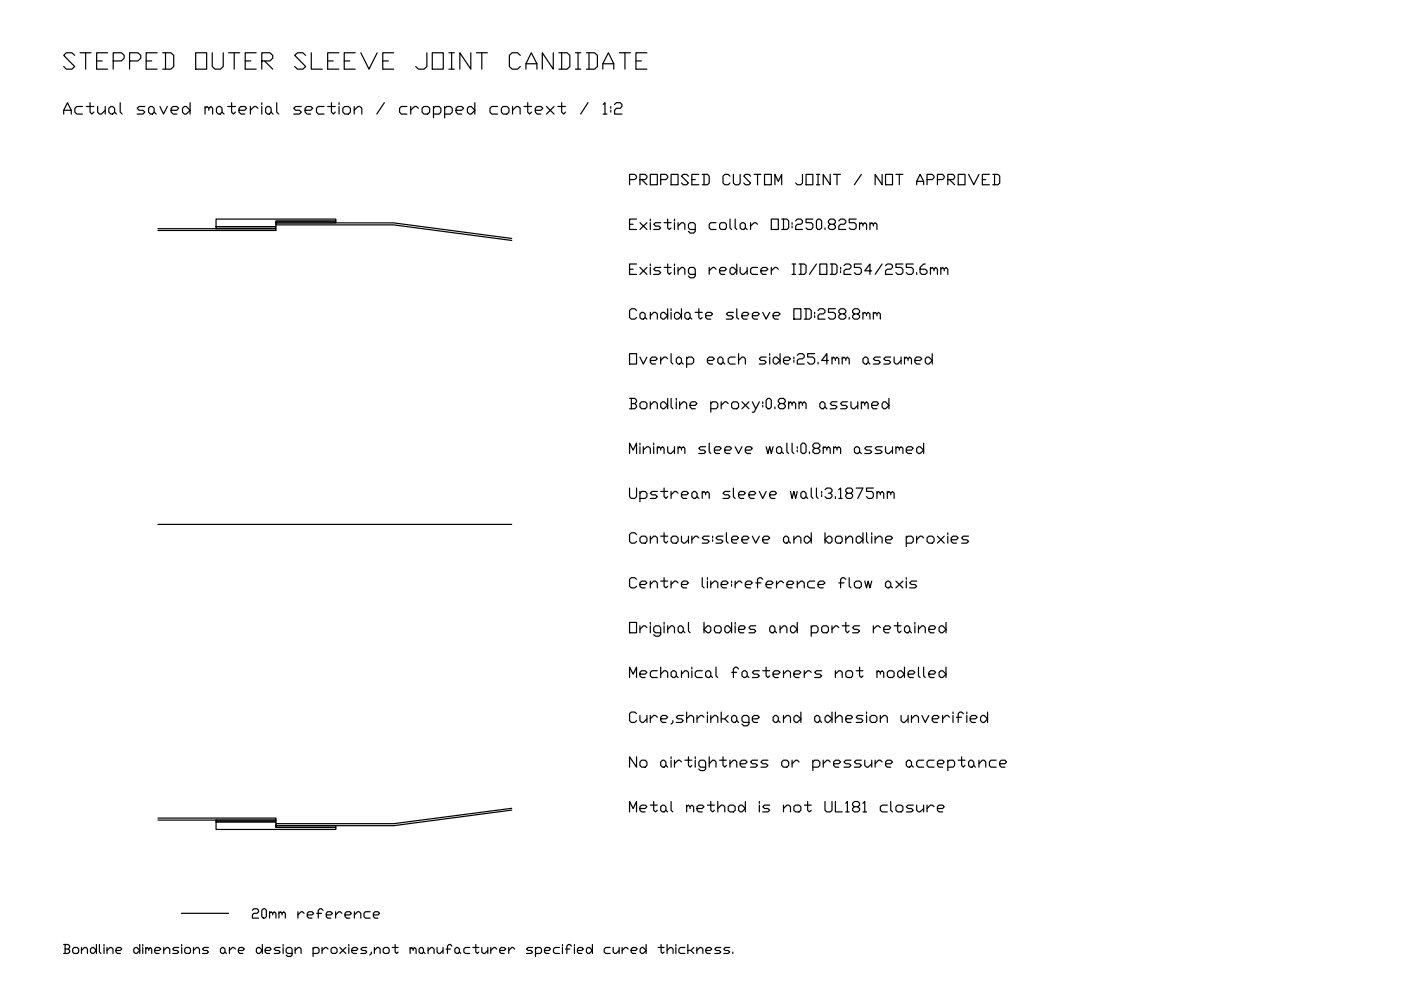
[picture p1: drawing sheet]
<svg xmlns="http://www.w3.org/2000/svg" width="297mm" height="210mm" viewBox="0 0 297 210" stroke-linecap="round" stroke-linejoin="round" font-family="sans-serif">
<!-- layer: BSA_EXISTING_MATERIAL -->
<path d="M33.5 48.5h25v.4h-25M108.5 50.6l-25-3.3h-25v.4h25l25 3.3M33.5 173.5h25v.4h-25M108.5 171.4l-25 3.2h-25v.5h25l25-3.3" fill="none" stroke="#000" stroke-width=".25"/>
<!-- layer: BSA_SLEEVE -->
<path d="M45.8 46.5h25.4v.4h-12.7v1.2h-12.7zM45.8 174.3h12.7v1.1h12.7v.5h-25.4z" fill="none" stroke="#000" stroke-width=".25"/>
<!-- layer: BSA_BONDLINE -->
<path d="M45.8 48.1h12.7v.4h-12.7zM58.5 46.9h12.7v.4h-12.7zM45.8 173.9h12.7v.4h-12.7zM58.5 175.1h12.7v.3h-12.7z" fill="none" stroke="#000" stroke-width=".25"/>
<!-- layer: BSA_AXIS -->
<path d="M33.5 111.2h75" fill="none" stroke="#000" stroke-width=".25"/>
<!-- layer: BSA_JOINT_NOTES -->
<g fill="none" stroke="#000" stroke-width=".25">
<path d="M13.5 24.2v-.8l.8-1.6 .8 1.6v.8M13.5 23.4h1.6M17.5 22.6h-1.2l-.4 .4v.8l.4 .4h1.2M18.3 22.6h1.6M19.1 21.8v2l.4 .4 .4-.4M20.7 22.6v1.2l.4 .4h.4l.8-.8M22.3 22.6v1.6M23.1 23l.4-.4h.4l.4 .4v.8l-.4 .4h-.4l-.4-.4zM24.3 23.8l.4 .4M25.5 21.8v2l.4 .4M30.7 22.6h-1.2l-.4 .4 .4 .4h.8l.4 .4-.4 .4h-1.2M31.9 22.6h.4l.4 .4v.8l-.4 .4h-.4l-.4-.4v-.8z"/>
<path d="M32.7 23.8l.4 .4M33.9 22.6l.8 1.6 .8-1.6M36.3 23.4h1.2l.4-.4-.4-.4h-.8l-.4 .4v.8l.4 .4h.8M39.1 22.6h.4l.8 .8-.8 .8h-.4l-.4-.4v-.8zM40.3 21.8v2.4M43.5 23l.4-.4 .4 .4v.4M43.5 22.6v1.6M44.3 23l.4-.4 .4 .4v1.2M46.3 22.6h.4l.4 .4v.8l-.4 .4h-.4l-.4-.4v-.8zM47.1 23.8l.4 .4M48.3 22.6h1.6M49.1 21.8v2l.4 .4 .4-.4"/>
<path d="M50.7 23.4h1.2l.4-.4-.4-.4h-.8l-.4 .4v.8l.4 .4h.8M53.1 22.6v1.6M54.7 23l-.4-.4h-.4l-.8 .8M55.5 21.8v.4M55.5 22.6v1.6M56.7 22.6h.4l.4 .4v.8l-.4 .4h-.4l-.4-.4v-.8zM57.5 23.8l.4 .4M58.7 21.8v2l.4 .4M63.9 22.6h-1.2l-.4 .4 .4 .4h.8l.4 .4-.4 .4h-1.2M64.7 23.4h1.2l.4-.4-.4-.4h-.8l-.4 .4v.8l.4 .4h.8M68.7 22.6h-1.2l-.4 .4v.8l.4 .4h1.2M69.5 22.6h1.6"/>
<path d="M70.3 21.8v2l.4 .4 .4-.4M71.9 21.8v.4M71.9 22.6v1.6M72.7 23l.4-.4h.8l.4 .4v.8l-.4 .4h-.8l-.4-.4zM75.1 23.4l.8-.8h.4l.4 .4v1.2M75.1 22.6v1.6M81.5 21.8l-1.6 2.4M86.3 22.6h-1.2l-.4 .4v.8l.4 .4h1.2M87.1 22.6v1.6M88.7 23l-.4-.4h-.4l-.8 .8M89.9 22.6h.8l.4 .4v.8l-.4 .4h-.8l-.4-.4v-.8zM91.9 23l.4-.4h.8l.4 .4v.8l-.4 .4h-1.2"/>
<path d="M91.9 22.6v2.4M94.3 23l.4-.4h.8l.4 .4v.8l-.4 .4h-1.2M94.3 22.6v2.4M96.7 23.4h1.2l.4-.4-.4-.4h-.8l-.4 .4v.8l.4 .4h.8M99.5 22.6h.4l.8 .8-.8 .8h-.4l-.4-.4v-.8zM100.7 21.8v2.4M105.5 22.6h-1.2l-.4 .4v.8l.4 .4h1.2M106.3 23l.4-.4h.8l.4 .4v.8l-.4 .4h-.8l-.4-.4zM108.7 23.4l.8-.8h.4l.4 .4v1.2M108.7 22.6v1.6M111.1 22.6h1.6M111.9 21.8v2l.4 .4 .4-.4"/>
<path d="M113.5 23.4h1.2l.4-.4-.4-.4h-.8l-.4 .4v.8l.4 .4h.8M115.9 22.6l1.6 1.6M117.5 22.6l-1.6 1.6M118.3 22.6h1.6M119.1 21.8v2l.4 .4 .4-.4M124.7 21.8l-1.6 2.4M127.9 22.2l.4-.4v2.4M127.9 24.2h.8M129.5 22.6v.4M129.5 23.4v.4M130.3 22.2l.4-.4h.8l.4 .4v.4l-.4 .4h-.8l-.4 .4v.8h1.6M133.5 47.6h.7"/>
<path d="M133.5 57.1h.7M135 46.5h-1.5v2.2h1.5M135 56h-1.5v2.2h1.5M135.7 47.2l1.5 1.5M135.7 56.7l1.5 1.5M137.2 47.2l-1.5 1.5M137.2 56.7l-1.5 1.5M137.9 46.5v.3M137.9 47.2v1.5M137.9 56v.3M137.9 56.7v1.5M140.1 47.2h-1.1l-.4 .4 .4 .3h.7l.4 .4-.4 .4h-1.1"/>
<path d="M140.1 56.7h-1.1l-.4 .4 .4 .3h.7l.4 .4-.4 .4h-1.1M140.8 47.2h1.5M140.8 56.7h1.5M141.6 46.5v1.8l.3 .4 .4-.4M141.6 56v1.8l.3 .4 .4-.4M143 46.5v.3M143 47.2v1.5M143 56v.3M143 56.7v1.5M143.8 47.9l.7-.7h.4l.3 .4v1.1M143.8 57.4l.7-.7h.4l.3 .4v1.1M143.8 47.2v1.5"/>
<path d="M143.8 56.7v1.5M147.4 48.7h-1.1l-.3-.4v-.7l.3-.4h.8l.3 .4v1.4l-.3 .4h-.8l-.3-.4M147.4 58.2h-1.1l-.3-.4v-.7l.3-.4h.8l.3 .4v1.4l-.3 .4h-.8l-.3-.4M150.4 56.7v1.5M151.8 47.2h-1.1l-.3 .4v.7l.3 .4h1.1M151.8 57.1l-.3-.4h-.4l-.7 .7M152.6 57.4h1.1l.3-.3-.3-.4h-.8l-.3 .4v.7l.3 .4h.8M152.9 47.2h.8l.3 .4v.7l-.3 .4h-.8l-.3-.4v-.7zM154.8 46.5v1.8l.3 .4M155.1 56.7h.4l.7 .7-.7 .8h-.4l-.3-.4v-.7zM155.9 46.5v1.8l.3 .4M156.2 56v2.2"/>
<path d="M156.9 47.6l.4-.4h.4l.3 .4v.7l-.3 .4h-.4l-.4-.4zM156.9 56.7v1.1l.4 .4h.4l.7-.8M158 48.3l.4 .4M158.4 56.7v1.5M159.1 47.2v1.5M160.6 47.6l-.4-.4h-.3l-.8 .7M160.6 56.7h-1.1l-.4 .4v.7l.4 .4h1.1M161.3 57.4h1.1l.4-.3-.4-.4h-.7l-.4 .4v.7l.4 .4h.7M163.5 46.5h1.5v2.2h-1.5zM163.5 56.7v1.5M165 57.1l-.4-.4h-.3l-.8 .7M165.7 46.5h1.1l.4 .3v1.5l-.4 .4h-1.1"/>
<path d="M166.1 46.5v2.2M167.9 47.2v.4M167.9 47.9v.4M167.9 58.2h.8M167.9 56h.8M168.3 56v2.2M168.7 46.8l.3-.3h.8l.3 .3v.4l-.3 .4h-.8l-.3 .3v.8h1.4M169.4 56h1.1l.4 .3v1.5l-.4 .4h-1.1M169.8 56v2.2M172.3 46.5h-1.4v.7h1.1l.3 .4v.7l-.3 .4h-.8l-.3-.4M173.1 56l-1.5 2.2M173.4 46.5h.4l.4 .3v1.5l-.4 .4h-.4l-.3-.4v-1.5z"/>
<path d="M173.8 56h1.5v2.2h-1.5zM174.9 48.3v.4M176 47.6l-.4-.4v-.4l.4-.3h.7l.4 .3v.4l-.4 .4h-.7l-.4 .3v.4l.4 .4h.7l.4-.4v-.4l-.4-.3M176 56h1.1l.4 .3v1.5l-.4 .4h-1.1M176.4 56v2.2M177.8 46.8l.4-.3h.7l.4 .3v.4l-.4 .4h-.7l-.4 .3v.8h1.5M178.2 56.7v.4M178.2 57.4v.4M178.9 56.3l.4-.3h.7l.4 .3v.4l-.4 .4h-.7l-.4 .3v.8h1.5M181.5 46.5h-1.5v.7h1.1l.4 .4v.7l-.4 .4h-.7l-.4-.4M182.2 47.6l.4-.4 .4 .4v.3M182.2 47.2v1.5"/>
<path d="M182.6 56h-1.5v.7h1.1l.4 .4v.7l-.4 .4h-.7l-.4-.4M183 47.6l.3-.4 .4 .4v1.1M184.4 47.6l.4-.4 .4 .4v.3M184.4 47.2v1.5M184.8 57.4h-1.5l1.1-1.4v2.2M185.2 47.6l.3-.4 .4 .4v1.1M187 56l-1.5 2.2M187.7 56.3l.4-.3h.7l.4 .3v.4l-.4 .4h-.7l-.4 .3v.8h1.5M191.4 56h-1.5v.7h1.2l.3 .4v.7l-.3 .4h-.8l-.4-.4M193.6 56h-1.4v.7h1.1l.3 .4v.7l-.3 .4h-.8l-.3-.4M194.4 57.8v.4M196.2 56h-.4l-.7 .7v1.1l.4 .4h.7l.4-.4v-.4l-.4-.3h-1.1"/>
<path d="M197.3 57.1l.4-.4 .3 .4v.3M197.3 56.7v1.5M198 57.1l.4-.4 .4 .4v1.1M199.5 57.1l.4-.4 .3 .4v.3M199.5 56.7v1.5M200.2 57.1l.4-.4 .4 .4v1.1M133.5 75h1.5v2.2h-1.5zM135.7 75.7l.7 1.5 .8-1.5M137.9 76.4h1.1l.4-.3-.4-.4h-.7l-.4 .4v.7l.4 .4h.7M140.1 75.7v1.5M141.6 76.1l-.4-.4h-.4l-.7 .7M142.3 75v1.8l.4 .4"/>
<path d="M143.4 76.1l.4-.4h.3l.4 .4v.7l-.4 .4h-.3l-.4-.4zM144.5 76.8l.4 .4M145.6 76.1l.4-.4h.7l.4 .4v.7l-.4 .4h-1.1M145.6 75.7v2.2M150 76.4h1.1l.4-.3-.4-.4h-.7l-.4 .4v.7l.4 .4h.7M152.2 76.1l.4-.4h.3l.4 .4v.7l-.4 .4h-.3l-.4-.4zM153.3 76.8l.4 .4M155.9 75.7h-1.1l-.4 .4v.7l.4 .4h1.1M156.6 76.4l.7-.7h.4l.3 .4v1.1M156.6 75v2.2M162.4 75.7h-1.1l-.3 .4 .3 .3h.8l.3 .4-.3 .4h-1.1M163.2 75v.3"/>
<path d="M163.2 75.7v1.5M163.9 76.1l.4-.4h.3l.8 .7-.8 .8h-.3l-.4-.4zM165.4 75v2.2M166.1 76.4h1.1l.4-.3-.4-.4h-.7l-.4 .4v.7l.4 .4h.7M168.3 75.7v.4M168.3 76.4v.4M169 75.3l.4-.3h.7l.4 .3v.4l-.4 .4h-.7l-.4 .3v.8h1.5M172.7 75h-1.5v.7h1.1l.4 .4v.7l-.4 .4h-.7l-.4-.4M173.4 76.8v.4M175.6 76.4h-1.4l1.1-1.4v2.2M176.4 76.1l.3-.4 .4 .4v.3M176.4 75.7v1.5"/>
<path d="M177.1 76.1l.4-.4 .3 .4v1.1M178.6 76.1l.3-.4 .4 .4v.3M178.6 75.7v1.5M179.3 76.1l.4-.4 .3 .4v1.1M183 76.1l.3-.4h.4l.4 .4v.7l-.4 .4h-.4l-.3-.4zM184.1 76.8l.3 .4M186.6 75.7h-1.1l-.3 .4 .3 .3h.8l.3 .4-.3 .4h-1.1M188.8 75.7h-1.1l-.3 .4 .3 .3h.8l.3 .4-.3 .4h-1.1M189.6 75.7v1.1l.3 .4h.4l.8-.8M191.1 75.7v1.5M191.8 76.1l.4-.4 .3 .4v.3M191.8 75.7v1.5"/>
<path d="M192.5 76.1l.4-.4 .4 .4v1.1M194 76.4h1.1l.4-.3-.4-.4h-.7l-.4 .4v.7l.4 .4h.7M196.2 76.1l.4-.4h.3l.8 .7-.8 .8h-.3l-.4-.4zM197.7 75v2.2M133.5 84.5h1.1l.4 .4v.3l-.4 .4M133.9 85.6h.7l.4 .4v.3l-.4 .4h-1.1M133.9 84.5v2.2M135.7 85.6l.4-.4h.7l.4 .4v.7l-.4 .4h-.7l-.4-.4zM137.9 86l.7-.8h.4l.4 .4v1.1M137.9 85.2v1.5M140.1 85.6l.4-.4h.3l.8 .8-.8 .7h-.3l-.4-.4zM141.6 84.5v2.2"/>
<path d="M142.3 84.5v1.8l.4 .4M143.4 84.5v.4M143.4 85.2v1.5M144.1 86l.8-.8h.3l.4 .4v1.1M144.1 85.2v1.5M146.3 86h1.1l.4-.4-.4-.4h-.7l-.4 .4v.7l.4 .4h.7M150.7 85.6l.4-.4h.7l.4 .4v.7l-.4 .4h-1.1M150.7 85.2v2.2M152.9 85.2v1.5M154.4 85.6l-.4-.4h-.3l-.8 .8M155.1 85.6l.4-.4h.7l.4 .4v.7l-.4 .4h-.7l-.4-.4zM157.3 85.2l1.5 1.5"/>
<path d="M158.8 85.2l-1.5 1.5M159.5 85.2l.7 1.5M161 85.2l-1.1 2.2h-.4M161.7 85.2v.4M161.7 86v.3M162.8 84.5h.4l.3 .4v1.4l-.3 .4h-.4l-.4-.4v-1.4zM164.3 86.3v.4M165.4 85.6l-.4-.4v-.3l.4-.4h.7l.4 .4v.3l-.4 .4h-.7l-.4 .4v.3l.4 .4h.7l.4-.4v-.3l-.4-.4M167.2 85.6l.4-.4 .3 .4v.4M167.2 85.2v1.5M167.9 85.6l.4-.4 .4 .4v1.1M169.4 85.6l.4-.4 .3 .4v.4"/>
<path d="M169.4 85.2v1.5M170.1 85.6l.4-.4 .4 .4v1.1M173.8 85.6l.4-.4h.3l.4 .4v.7l-.4 .4h-.3l-.4-.4zM174.9 86.3l.4 .4M177.5 85.2h-1.1l-.4 .4 .4 .4h.7l.4 .3-.4 .4h-1.1M179.7 85.2h-1.1l-.4 .4 .4 .4h.7l.4 .3-.4 .4h-1.1M180.4 85.2v1.1l.4 .4h.3l.8-.7M181.9 85.2v1.5M182.6 85.6l.4-.4 .3 .4v.4M182.6 85.2v1.5M183.3 85.6l.4-.4 .4 .4v1.1M184.8 86h1.1l.4-.4-.4-.4h-.7l-.4 .4v.7l.4 .4h.7"/>
<path d="M187.4 85.2h.3l.8 .8-.8 .7h-.3l-.4-.4v-.7zM188.5 84.5v2.2M133.5 103.5v1.8l.4 .4h.7l.4-.4v-1.8M135 113.3l-.4-.3h-.7l-.4 .3v1.5l.4 .4h.7l.4-.4M135.7 104.6l.4-.4h.7l.4 .4v.7l-.4 .4h-1.1M135.7 114.1l.4-.4h.7l.4 .4v.7l-.4 .4h-.7l-.4-.4zM135.7 104.2v2.2M137.9 114.4l.7-.7h.4l.4 .4v1.1M137.9 113.7v1.5M139.4 104.2h-1.1l-.4 .4 .4 .3h.7l.4 .4-.4 .4h-1.1M140.1 104.2h1.5M140.1 113.7h1.5"/>
<path d="M140.8 103.5v1.8l.4 .4 .4-.4M140.8 113v1.8l.4 .4 .4-.4M142.3 114.1l.4-.4h.7l.4 .4v.7l-.4 .4h-.7l-.4-.4zM142.3 104.2v1.5M143.8 104.6l-.4-.4h-.4l-.7 .7M144.5 104.9h1.1l.4-.3-.4-.4h-.7l-.4 .4v.7l.4 .4h.7M144.5 113.7v1.1l.4 .4h.3l.8-.8M146 113.7v1.5M146.7 104.6l.4-.4h.3l.4 .4v.7l-.4 .4h-.3l-.4-.4zM146.7 113.7v1.5M147.8 105.3l.4 .4M148.2 114.1l-.4-.4h-.4l-.7 .7"/>
<path d="M148.9 104.6l.4-.4 .3 .4v.3M148.9 104.2v1.5M149.6 104.6l.4-.4 .4 .4v1.1M150.4 113.7h-1.1l-.4 .4 .4 .3h.7l.4 .4-.4 .4h-1.1M151.1 113.7v.4M151.1 114.4v.4M153.3 113.7h-1.1l-.4 .4 .4 .3h.7l.4 .4-.4 .4h-1.1M154 113v1.8l.4 .4M154.8 104.2h-1.1l-.4 .4 .4 .3h.7l.4 .4-.4 .4h-1.1M155.1 114.4h1.1l.4-.3-.4-.4h-.7l-.4 .4v.7l.4 .4h.7M155.5 103.5v1.8l.4 .4M156.6 104.9h1.1l.3-.3-.3-.4h-.8l-.3 .4v.7l.3 .4h.8"/>
<path d="M157.3 114.4h1.1l.4-.3-.4-.4h-.7l-.4 .4v.7l.4 .4h.7M158.8 104.9h1.1l.3-.3-.3-.4h-.8l-.3 .4v.7l.3 .4h.8M159.5 113.7l.7 1.5 .8-1.5M161 104.2l.7 1.5 .7-1.5M161.7 114.4h1.1l.4-.3-.4-.4h-.7l-.4 .4v.7l.4 .4h.7M163.2 104.9h1.1l.3-.3-.3-.4h-.8l-.3 .4v.7l.3 .4h.8M166.1 114.1l.4-.4h.3l.4 .4v.7l-.4 .4h-.3l-.4-.4zM167.2 114.8l.4 .4M167.6 104.2l.3 1.5 .4-1.5 .4 1.5 .3-1.5M168.3 114.4l.7-.7h.4l.4 .4v1.1M168.3 113.7v1.5M170.1 104.2h.4l.4 .4v.7l-.4 .4h-.4l-.3-.4v-.7z"/>
<path d="M170.5 114.1l.4-.4h.3l.8 .7-.8 .8h-.3l-.4-.4zM170.9 105.3l.3 .4M172 103.5v1.8l.3 .4M172 113v2.2M173.1 103.5v1.8l.3 .4M174.2 104.2v.4M174.2 104.9v.4M174.9 103.8l.4-.3h.7l.4 .3v.4l-.4 .4h-.4M174.9 113v2.2M175.6 113.7h.4l.4 .4v.7l-.4 .4h-.4l-.7-.8zM176 104.6l.4 .3v.4l-.4 .4h-.7l-.4-.4M177.1 105.3v.4"/>
<path d="M177.5 113.7h.7l.4 .4v.7l-.4 .4h-.7l-.4-.4v-.7zM177.8 103.8l.4-.3v2.2M177.8 105.7h.8M179.3 114.4l.7-.7h.4l.4 .4v1.1M179.3 113.7v1.5M179.7 104.6l-.4-.4v-.4l.4-.3h.7l.4 .3v.4l-.4 .4h-.7l-.4 .3v.4l.4 .4h.7l.4-.4v-.4l-.4-.3M181.5 103.5h1.5l-1.1 2.2M181.9 113.7h.3l.8 .7-.8 .8h-.3l-.4-.4v-.7zM183 113v2.2M183.7 113v1.8l.4 .4M184.8 113v.3M184.8 113.7v1.5"/>
<path d="M185.2 103.5h-1.5v.7h1.1l.4 .4v.7l-.4 .4h-.7l-.4-.4M185.5 114.4l.8-.7h.3l.4 .4v1.1M185.5 113.7v1.5M185.9 104.6l.4-.4 .3 .4v.3M185.9 104.2v1.5M186.6 104.6l.4-.4 .4 .4v1.1M187.7 114.4h1.1l.4-.3-.4-.4h-.7l-.4 .4v.7l.4 .4h.7M188.1 104.6l.4-.4 .3 .4v.3M188.1 104.2v1.5M188.8 104.6l.4-.4 .4 .4v1.1M192.2 114.1l.3-.4h.8l.3 .4v.7l-.3 .4h-1.1M192.2 113.7v2.2"/>
<path d="M194.4 113.7v1.5M195.8 114.1l-.3-.4h-.4l-.7 .7M196.6 114.1l.3-.4h.8l.3 .4v.7l-.3 .4h-.8l-.3-.4zM198.8 113.7l1.4 1.5M200.2 113.7l-1.4 1.5M201 113v.3M201 113.7v1.5M201.7 114.4h1.1l.4-.3-.4-.4h-.7l-.4 .4v.7l.4 .4h.7M205.4 113.7h-1.1l-.4 .4 .4 .3h.7l.4 .4-.4 .4h-1.1M133.5 132h1.5v2.2h-1.5zM135.7 132.7v1.5M137.2 133.1l-.4-.4h-.4l-.7 .7"/>
<path d="M137.9 132v.3M137.9 132.7v1.5M140.1 134.2h-1.1l-.4-.4v-.7l.4-.4h.7l.4 .4v1.4l-.4 .4h-.7l-.4-.4M140.8 132v.3M140.8 132.7v1.5M141.6 133.4l.7-.7h.4l.3 .4v1.1M141.6 132.7v1.5M144.1 132.7h.4l.4 .4v.7l-.4 .4h-.4l-.3-.4v-.7zM144.9 133.8l.3 .4M146 132v1.8l.3 .4M149.3 132v2.2M150 132.7h.4l.3 .4v.7l-.3 .4h-.4l-.7-.8z"/>
<path d="M151.8 132.7h.8l.3 .4v.7l-.3 .4h-.8l-.3-.4v-.7zM154 132.7h.4l.7 .7-.7 .8h-.4l-.3-.4v-.7zM155.1 132v2.2M155.9 132v.3M155.9 132.7v1.5M156.6 133.4h1.1l.3-.3-.3-.4h-.8l-.3 .4v.7l.3 .4h.8M160.2 132.7h-1.1l-.3 .4 .3 .3h.8l.3 .4-.3 .4h-1.1M163.5 132.7h.4l.4 .4v.7l-.4 .4h-.4l-.3-.4v-.7zM164.3 133.8l.3 .4M165.4 133.4l.7-.7h.4l.3 .4v1.1M165.4 132.7v1.5M167.9 132.7h.4l.7 .7-.7 .8h-.4l-.3-.4v-.7z"/>
<path d="M169 132v2.2M172 133.1l.3-.4h.8l.3 .4v.7l-.3 .4h-1.1M172 132.7v2.2M174.5 132.7h.8l.3 .4v.7l-.3 .4h-.8l-.3-.4v-.7zM176.4 132.7v1.5M177.8 133.1l-.3-.4h-.4l-.7 .7M178.6 132.7h1.4M179.3 132v1.8l.4 .4 .3-.4M182.2 132.7h-1.1l-.3 .4 .3 .3h.8l.3 .4-.3 .4h-1.1M185.2 132.7v1.5M186.6 133.1l-.3-.4h-.4l-.7 .7M187.4 133.4h1.1l.3-.3-.3-.4h-.8l-.3 .4v.7l.3 .4h.8"/>
<path d="M189.6 132.7h1.5M190.3 132v1.8l.4 .4 .4-.4M191.8 133.1l.4-.4h.3l.4 .4v.7l-.4 .4h-.3l-.4-.4zM192.9 133.8l.4 .4M194 132v.3M194 132.7v1.5M194.7 133.4l.8-.7h.3l.4 .4v1.1M194.7 132.7v1.5M196.9 133.4h1.1l.4-.3-.4-.4h-.7l-.4 .4v.7l.4 .4h.7M199.1 133.1l.4-.4h.4l.7 .7-.7 .8h-.4l-.4-.4zM200.6 132v2.2M135 151.3l-.4-.3h-.7l-.4 .3v1.5l.4 .4h.7l.4-.4"/>
<path d="M135.7 151.7v1.1l.4 .4h.3l.8-.8M137.2 151.7v1.5M137.9 151.7v1.5M139.4 152.1l-.4-.4h-.4l-.7 .7M140.1 152.4h1.1l.4-.3-.4-.4h-.7l-.4 .4v.7l.4 .4h.7M142.7 152.8v.4l-.4 .3M144.9 151.7h-1.1l-.4 .4 .4 .3h.7l.4 .4-.4 .4h-1.1M145.6 152.4l.7-.7h.4l.4 .4v1.1M145.6 151v2.2M147.8 151.7v1.5M149.3 152.1l-.4-.4h-.4l-.7 .7M150 151v.3"/>
<path d="M150 151.7v1.5M150.7 152.4l.8-.7h.3l.4 .4v1.1M150.7 151.7v1.5M152.9 151v2.2M153.7 152.4l.7 .8M154.4 151.7l-.7 .7h-.8M155.1 152.1l.4-.4h.4l.3 .4v.7l-.3 .4h-.4l-.4-.4zM156.2 152.8l.4 .4M158.8 153.2h-1.1l-.4-.4v-.7l.4-.4h.7l.4 .4v1.4l-.4 .4h-.7l-.4-.4M159.5 152.4h1.1l.4-.3-.4-.4h-.7l-.4 .4v.7l.4 .4h.7M163.9 152.1l.4-.4h.3l.4 .4v.7l-.4 .4h-.3l-.4-.4zM165 152.8l.4 .4"/>
<path d="M166.1 152.4l.7-.7h.4l.4 .4v1.1M166.1 151.7v1.5M168.3 152.1l.4-.4h.3l.8 .7-.8 .8h-.3l-.4-.4zM169.8 151v2.2M172.7 152.1l.4-.4h.3l.4 .4v.7l-.4 .4h-.3l-.4-.4zM173.8 152.8l.4 .4M174.9 152.1l.4-.4h.3l.8 .7-.8 .8h-.3l-.4-.4zM176.4 151v2.2M177.1 152.4l.7-.7h.4l.4 .4v1.1M177.1 151v2.2M179.3 152.4h1.1l.4-.3-.4-.4h-.7l-.4 .4v.7l.4 .4h.7M183 151.7h-1.1l-.4 .4 .4 .3h.7l.4 .4-.4 .4h-1.1"/>
<path d="M183.7 151v.3M183.7 151.7v1.5M184.4 152.1l.4-.4h.7l.4 .4v.7l-.4 .4h-.7l-.4-.4zM186.6 152.4l.8-.7h.3l.4 .4v1.1M186.6 151.7v1.5M191.1 151.7v1.1l.3 .4h.4l.7-.8M192.5 151.7v1.5M193.3 152.4l.7-.7h.4l.3 .4v1.1M193.3 151.7v1.5M195.5 151.7l.7 1.5 .7-1.5M197.7 152.4h1.1l.3-.3-.3-.4h-.8l-.3 .4v.7l.3 .4h.8M199.9 151.7v1.5"/>
<path d="M201.3 152.1l-.3-.4h-.4l-.7 .7M202.1 151v.3M202.1 151.7v1.5M202.8 152.1h1.1M204.3 151.3l-.4-.3h-.4l-.3 .3v1.9M205 151v.3M205 151.7v1.5M205.7 152.4h1.1l.4-.3-.4-.4h-.7l-.4 .4v.7l.4 .4h.7M207.9 152.1l.4-.4h.4l.7 .7-.7 .8h-.4l-.4-.4zM209.4 151v2.2M135 160.5v2.2l-1.5-2.2v2.2M135.7 161.6l.4-.4h.7l.4 .4v.7l-.4 .4h-.7l-.4-.4z"/>
<path d="M140.1 161.6l.4-.4h.3l.4 .4v.7l-.4 .4h-.3l-.4-.4zM141.2 162.3l.4 .4M142.3 160.5v.3M142.3 161.2v1.5M143 161.2v1.5M144.5 161.6l-.4-.4h-.3l-.8 .7M145.2 161.2h1.5M146 160.5v1.8l.3 .4 .4-.4M147.4 160.5v.3M147.4 161.2v1.5M149.6 162.7h-1.1l-.3-.4v-.7l.3-.4h.8l.3 .4v1.4l-.3 .4h-.8l-.3-.4M150.4 161.9l.7-.7h.4l.3 .4v1.1"/>
<path d="M150.4 160.5v2.2M152.6 161.2h1.4M153.3 160.5v1.8l.4 .4 .3-.4M154.8 161.9l.7-.7h.4l.3 .4v1.1M154.8 161.2v1.5M156.9 161.9h1.1l.4-.3-.4-.4h-.7l-.4 .4v.7l.4 .4h.7M160.6 161.2h-1.1l-.4 .4 .4 .3h.7l.4 .4-.4 .4h-1.1M162.8 161.2h-1.1l-.4 .4 .4 .3h.7l.4 .4-.4 .4h-1.1M166.1 161.2h.7l.4 .4v.7l-.4 .4h-.7l-.4-.4v-.7zM167.9 161.2v1.5M169.4 161.6l-.4-.4h-.3l-.8 .7M172.3 161.6l.4-.4h.7l.4 .4v.7l-.4 .4h-1.1"/>
<path d="M172.3 161.2v2.2M174.5 161.2v1.5M176 161.6l-.4-.4h-.3l-.8 .7M176.7 161.9h1.1l.4-.3-.4-.4h-.7l-.4 .4v.7l.4 .4h.7M180.4 161.2h-1.1l-.4 .4 .4 .3h.7l.4 .4-.4 .4h-1.1M182.6 161.2h-1.1l-.4 .4 .4 .3h.7l.4 .4-.4 .4h-1.1M183.3 161.2v1.1l.4 .4h.4l.7-.8M184.8 161.2v1.5M185.5 161.2v1.5M187 161.6l-.4-.4h-.3l-.8 .7M187.7 161.9h1.1l.4-.3-.4-.4h-.7l-.4 .4v.7l.4 .4h.7M192.2 161.6l.3-.4h.4l.4 .4v.7l-.4 .4h-.4l-.3-.4z"/>
<path d="M193.3 162.3l.3 .4M195.8 161.2h-1.1l-.3 .4v.7l.3 .4h1.1M198 161.2h-1.1l-.3 .4v.7l.3 .4h1.1M198.8 161.9h1.1l.3-.3-.3-.4h-.8l-.3 .4v.7l.3 .4h.8M201 161.6l.3-.4h.8l.3 .4v.7l-.3 .4h-1.1M201 161.2v2.2M203.2 161.2h1.4M203.9 160.5v1.8l.4 .4 .3-.4M205.7 161.2h.4l.4 .4v.7l-.4 .4h-.4l-.3-.4v-.7zM206.5 162.3l.3 .4M207.6 161.9l.7-.7h.4l.3 .4v1.1M207.6 161.2v1.5"/>
<path d="M211.2 161.2h-1.1l-.3 .4v.7l.3 .4h1.1M212 161.9h1.1l.3-.3-.3-.4h-.8l-.3 .4v.7l.3 .4h.8M13.5 200.3h.9l.4 .3v.3l-.4 .3M13.8 201.2h.6l.4 .3v.4l-.4 .3h-.9M13.8 200.3v1.9M15.7 200.9h.6l.4 .3v.7l-.4 .3h-.6l-.3-.3v-.7zM17.3 201.5l.6-.6h.3l.3 .3v1M17.3 200.9v1.3M19.2 201.2l.3-.3h.3l.6 .6-.6 .7h-.3l-.3-.3zM20.4 200.3v1.9M21.1 200.3v1.6l.3 .3M22.1 200.3v.3"/>
<path d="M22.1 200.9v1.3M22.7 201.5l.6-.6h.3l.4 .3v1M22.7 200.9v1.3M24.6 201.5h.9l.3-.3-.3-.3h-.6l-.3 .3v.7l.3 .3h.6M28.4 201.2l.3-.3h.3l.6 .6-.6 .7h-.3l-.3-.3zM29.6 200.3v1.9M30.3 200.3v.3M30.3 200.9v1.3M30.9 201.2l.3-.3 .3 .3v.3M30.9 200.9v1.3M31.5 201.2l.4-.3 .3 .3v1M32.8 201.5h.9l.4-.3-.4-.3h-.6l-.3 .3v.7l.3 .3h.6"/>
<path d="M34.7 201.5l.6-.6h.3l.4 .3v1M34.7 200.9v1.3M37.9 200.9h-1l-.3 .3 .3 .3h.6l.4 .4-.4 .3h-.9M38.5 200.3v.3M38.5 200.9v1.3M39.5 200.9h.6l.3 .3v.7l-.3 .3h-.6l-.3-.3v-.7zM41 201.5l.7-.6h.3l.3 .3v1M41 200.9v1.3M44.2 200.9h-.9l-.4 .3 .4 .3h.6l.3 .4-.3 .3h-1M46.7 201.2l.4-.3h.3l.3 .3v.7l-.3 .3h-.3l-.4-.3zM47.7 201.9l.3 .3M48.6 200.9v1.3"/>
<path d="M49.9 201.2l-.3-.3h-.3l-.7 .6M50.5 201.5h1l.3-.3-.3-.3h-.7l-.3 .3v.7l.3 .3h.7M54.7 200.9h.3l.6 .6-.6 .7h-.3l-.3-.3v-.7zM55.6 200.3v1.9M56.2 201.5h1l.3-.3-.3-.3h-.6l-.4 .3v.7l.4 .3h.6M59.4 200.9h-.9l-.4 .3 .4 .3h.6l.3 .4-.3 .3h-1M60 200.3v.3M60 200.9v1.3M61.9 202.2h-.9l-.3-.3v-.7l.3-.3h.6l.3 .3v1.3l-.3 .3h-.6l-.3-.3M62.6 201.5l.6-.6h.3l.3 .3v1M62.6 200.9v1.3M66.4 201.2l.3-.3h.6l.3 .3v.7l-.3 .3h-.9"/>
<path d="M66.4 200.9v1.9M68.3 200.9v1.3M69.6 201.2l-.4-.3h-.3l-.6 .6M70.5 200.9h.6l.4 .3v.7l-.4 .3h-.6l-.3-.3v-.7zM72.1 200.9l1.2 1.3M73.3 200.9l-1.2 1.3M74 200.3v.3M74 200.9v1.3M74.6 201.5h1l.3-.3-.3-.3h-.7l-.3 .3v.7l.3 .3h.7M77.8 200.9h-1l-.3 .3 .3 .3h.7l.3 .4-.3 .3h-1M78.7 201.9v.3l-.3 .3M79.4 201.5l.6-.6h.3l.3 .3v1"/>
<path d="M79.4 200.9v1.3M81.2 201.2l.4-.3h.6l.3 .3v.7l-.3 .3h-.6l-.4-.3zM83.1 200.9h1.3M83.8 200.3v1.6l.3 .3 .3-.3M87 201.2l.3-.3 .3 .3v.3M87 200.9v1.3M87.6 201.2l.3-.3 .3 .3v1M89.2 200.9h.3l.3 .3v.7l-.3 .3h-.3l-.3-.3v-.7zM89.8 201.9l.3 .3M90.8 201.5l.6-.6h.3l.3 .3v1M90.8 200.9v1.3M92.7 200.9v1l.3 .3h.3l.6-.7"/>
<path d="M93.9 200.9v1.3M94.6 201.2h.9M95.8 200.6l-.3-.3h-.3l-.3 .3v1.6M96.4 201.2l.4-.3h.3l.3 .3v.7l-.3 .3h-.3l-.4-.3zM97.4 201.9l.3 .3M99.6 200.9h-.9l-.4 .3v.7l.4 .3h.9M100.2 200.9h1.3M100.9 200.3v1.6l.3 .3 .3-.3M102.2 200.9v1l.3 .3h.3l.6-.7M103.4 200.9v1.3M104.1 200.9v1.3M105.3 201.2l-.3-.3h-.3l-.6 .6"/>
<path d="M106 201.5h.9l.3-.3-.3-.3h-.6l-.3 .3v.7l.3 .3h.6M107.9 200.9v1.3M109.1 201.2l-.3-.3h-.3l-.6 .6M112.9 200.9h-.9l-.4 .3 .4 .3h.6l.3 .4-.3 .3h-1M113.5 201.2l.4-.3h.6l.3 .3v.7l-.3 .3h-1M113.5 200.9v1.9M115.4 201.5h1l.3-.3-.3-.3h-.6l-.4 .3v.7l.4 .3h.6M118.6 200.9h-.9l-.4 .3v.7l.4 .3h.9M119.3 200.3v.3M119.3 200.9v1.3M119.9 201.2h.9M121.2 200.6l-.4-.3h-.3l-.3 .3v1.6"/>
<path d="M121.8 200.3v.3M121.8 200.9v1.3M122.4 201.5h1l.3-.3-.3-.3h-.7l-.3 .3v.7l.3 .3h.7M124.6 200.9h.4l.6 .6-.6 .7h-.4l-.3-.3v-.7zM125.6 200.3v1.9M129.4 200.9h-1l-.3 .3v.7l.3 .3h1M130 200.9v1l.3 .3h.3l.7-.7M131.3 200.9v1.3M131.9 200.9v1.3M133.2 201.2l-.3-.3h-.4l-.6 .6M133.8 201.5h1l.3-.3-.3-.3h-.6l-.4 .3v.7l.4 .3h.6M136 200.9h.4l.6 .6-.6 .7h-.4l-.3-.3v-.7z"/>
<path d="M137 200.3v1.9M139.5 200.9h1.3M140.2 200.3v1.6l.3 .3 .3-.3M141.4 201.5l.7-.6h.3l.3 .3v1M141.4 200.3v1.9M143.3 200.3v.3M143.3 200.9v1.3M145.2 200.9h-.9l-.4 .3v.7l.4 .3h.9M145.8 200.3v1.9M146.5 201.5l.6 .7M147.1 200.9l-.6 .6h-.7M147.7 201.5l.7-.6h.3l.3 .3v1"/>
<path d="M147.7 200.9v1.3M149.6 201.5h1l.3-.3-.3-.3h-.6l-.4 .3v.7l.4 .3h.6M152.8 200.9h-1l-.2 .3 .2 .3h.7l.3 .4-.3 .3h-.9M154.7 200.9h-.9l-.3 .3 .3 .3h.6l.3 .4-.3 .3h-.9M155.4 201.9v.3"/>
</g>
<!-- layer: BSA_SECTION_REFERENCE -->
<path d="M38.5 193.6h10" fill="none" stroke="#000" stroke-width=".25"/>
<text font-size="7.1" x="12.3" y="15.9">STEPPED OUTER SLEEVE JOINT CANDIDATE</text>
<g font-size="5.7">
<text x="132.3" y="40.6">PROPOSED CUSTOM JOINT / NOT APPROVED</text>
<text x="132.3" y="145">Mechanical fasteners not modelled</text>
</g>
<g font-size="5.3">
<text x="132.3" y="68.8">Candidate sleeve OD:258.8mm</text>
<text x="132.3" y="97.4">Minimum sleeve wall:0.8mm assumed</text>
<text x="132.3" y="125.9">Centre line:reference flow axis</text>
<text x="132.3" y="173.2">Metal method is not UL181 closure</text>
</g>
<text font-size="4.9" x="52.2" y="195.8">20mm reference</text>
</svg>
